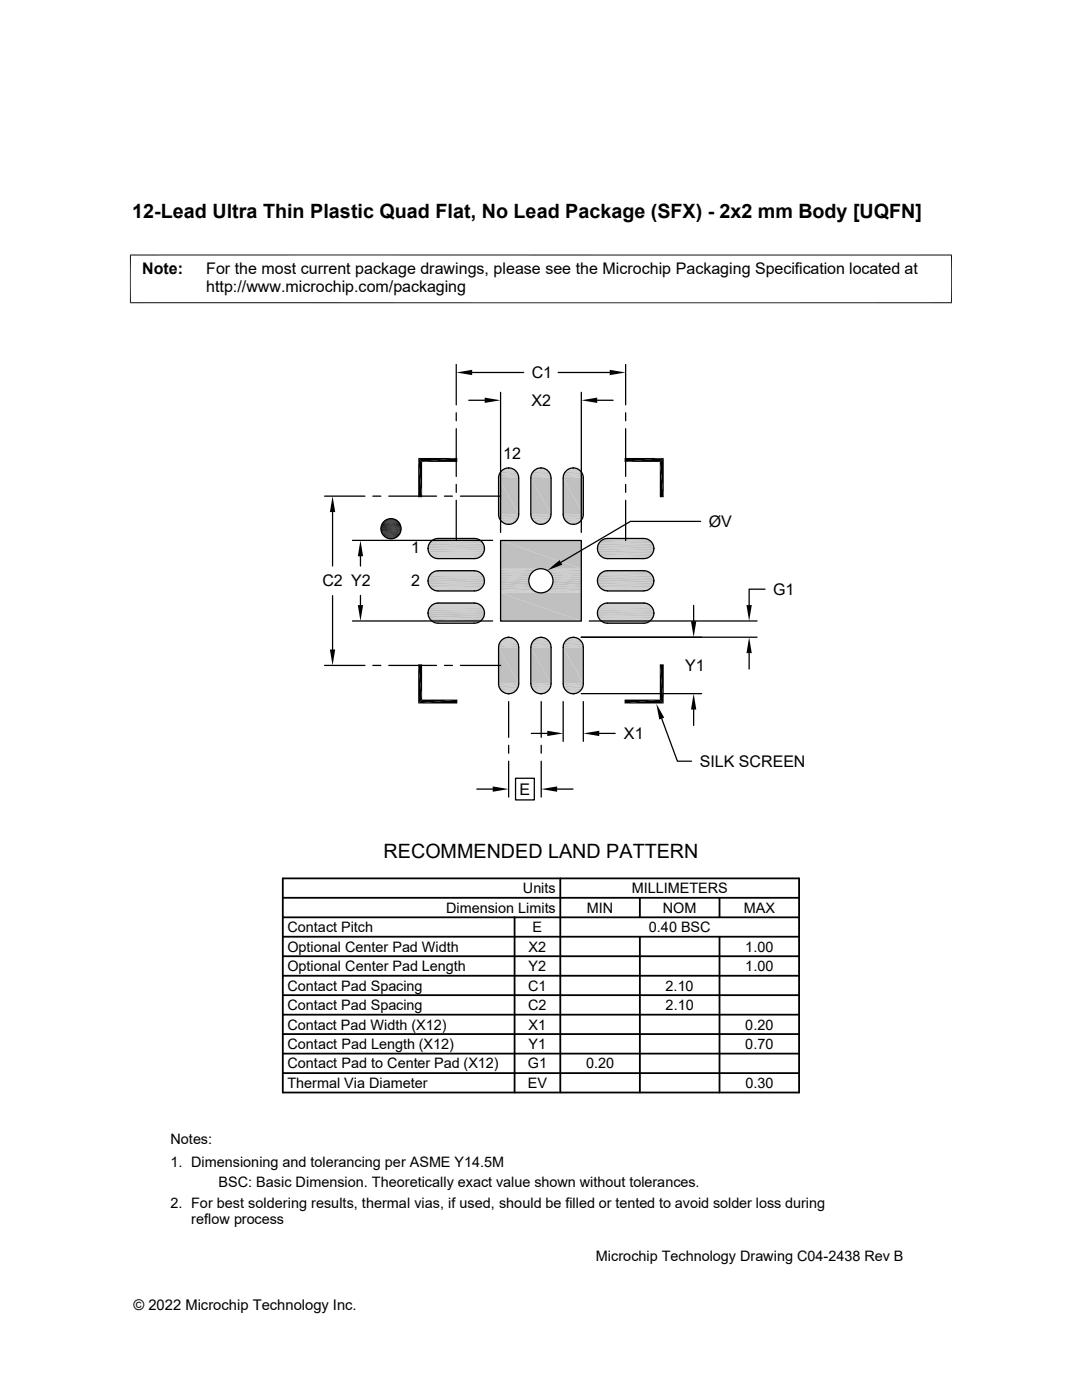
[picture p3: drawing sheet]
<svg xmlns="http://www.w3.org/2000/svg" width="216mm" height="279mm" viewBox="0 0 216 279" stroke-linecap="round" stroke-linejoin="round" font-family="sans-serif">
<g fill="#c0c0c0">
<path d="M101.2 93.4h.7z"/>
<path d="M107.6 93.4h.7z"/>
<path d="M114 93.4h.7z"/>
<path d="M113.7 93.5h1.4z"/>
<path d="M114 93.4l1.1 .1z"/>
<path d="M107.3 93.5h1.3z"/>
<path d="M107.6 93.4l1 .1z"/>
<path d="M100.8 93.5h1.4z"/>
<path d="M101.2 93.4l1 .1z"/>
</g>
<path d="M113.4 93.6h2" fill="none" stroke="#c0c0c0" stroke-width=".2"/>
<path d="M113.7 93.5h1.4l.3 .2z" fill="#c0c0c0"/>
<path d="M106.9 93.6h2" fill="none" stroke="#c0c0c0" stroke-width=".2"/>
<path d="M107.3 93.5h1.3l.3 .2z" fill="#c0c0c0"/>
<path d="M100.5 93.6h2" fill="none" stroke="#c0c0c0" stroke-width=".2"/>
<path d="M100.8 93.5h1.4l.3 .2z" fill="#c0c0c0"/>
<path d="M100.2 93.8h2.6M106.6 93.8h2.6M113.1 93.8h2.6" fill="none" stroke="#c0c0c0" stroke-width=".21"/>
<path d="M99.9 94h3.1M106.4 94h3.1M112.8 94h3.1" fill="none" stroke="#c0c0c0" stroke-width=".23"/>
<path d="M99.8 94.3h3.5M106.2 94.3h3.5M112.6 94.3h3.5" fill="none" stroke="#c0c0c0" stroke-width=".3"/>
<path d="M99.6 94.6h3.8M106 94.6h3.8M112.5 94.6h3.8" fill="none" stroke="#c0c0c0" stroke-width=".32"/>
<path d="M99.5 95.2h4M99.5 94.9h4M105.9 95.2h4.1M106 94.9h3.9M112.4 95.2h4M112.4 94.9h4" fill="none" stroke="#c0c0c0" stroke-width=".34"/>
<g fill="#c0c0c0">
<path d="M112.4 95.4l4 7.2h-4z"/>
<path d="M112.4 95.4h4v7.2z"/>
<path d="M105.9 95.4l4.1 7.2h-4.1z"/>
<path d="M105.9 95.4h4.1v7.2z"/>
<path d="M99.5 95.4l4 7.2h-4z"/>
<path d="M99.5 95.4h4v7.2z"/>
</g>
<path d="M99.5 102.8h4M105.9 102.8h4.1M112.4 102.8h4" fill="none" stroke="#c0c0c0" stroke-width=".36"/>
<path d="M99.5 103.2h4M106 103.2h3.9M112.4 103.2h4" fill="none" stroke="#c0c0c0" stroke-width=".34"/>
<path d="M99.6 103.5h3.8M106 103.5h3.8M112.5 103.5h3.8" fill="none" stroke="#c0c0c0" stroke-width=".32"/>
<path d="M99.8 103.8h3.5M106.2 103.8h3.5M112.6 103.8h3.5" fill="none" stroke="#c0c0c0" stroke-width=".3"/>
<path d="M99.9 104.1h3.1M106.4 104.1h3.1M112.8 104.1h3.1" fill="none" stroke="#c0c0c0" stroke-width=".23"/>
<path d="M100.2 104.3h2.6M106.6 104.3h2.6M113.1 104.3h2.6" fill="none" stroke="#c0c0c0" stroke-width=".21"/>
<path d="M113.4 104.4l1.7 .1h-1.4z" fill="#c0c0c0"/>
<path d="M113.4 104.5h2" fill="none" stroke="#c0c0c0" stroke-width=".2"/>
<path d="M106.9 104.4l1.7 .1h-1.3z" fill="#c0c0c0"/>
<path d="M106.9 104.5h2" fill="none" stroke="#c0c0c0" stroke-width=".2"/>
<path d="M100.5 104.4l1.7 .1h-1.4z" fill="#c0c0c0"/>
<path d="M100.5 104.5h2" fill="none" stroke="#c0c0c0" stroke-width=".2"/>
<g fill="#c0c0c0">
<path d="M101.2 104.6h.7z"/>
<path d="M107.6 104.6h.7z"/>
<path d="M114 104.6h.7z"/>
<path d="M113.7 104.5l1 .1z"/>
<path d="M113.7 104.5h1.4z"/>
<path d="M107.3 104.5l1 .1z"/>
<path d="M107.3 104.5h1.3z"/>
<path d="M100.8 104.5l1.1 .1z"/>
<path d="M100.8 104.5h1.4z"/>
</g>
<g fill="none" stroke="#c0c0c0" stroke-width=".2">
<path d="M85.4 109.9h11.2M85.4 115.5h11.2M85.5 115.2h11M85.5 110.2h11M85.7 114.9h10.7M85.7 110.5h10.7M85.7 110.7h10.6M85.7 114.7h10.6M85.9 110.8h10.3M85.9 114.6h10.3M86 111h10.1M86 114.4h10.1"/>
<path d="M86.1 114.3h9.8M86.1 111.1h9.8M86.3 111.2h9.5M86.3 114.2h9.5M86.4 117.7h9.3M86.4 107.7h9.3M86.4 111.3h9.3M86.4 114.1h9.3M86.6 111.4h8.8M86.6 114h8.8M86.7 107.5h8.7M86.7 117.9h8.7"/>
<path d="M86.7 114h8.7M86.7 111.4h8.7M87 113.9h8M87.1 117.9h7.9M87.1 107.5h7.9M87.1 111.5h7.9M120.2 111.3h9.3M120.2 117.7h9.3M120.2 107.7h9.3M120.2 114.1h9.3M120.5 107.5h8.7M120.5 114h8.7"/>
<path d="M120.5 111.4h8.7M120.5 117.9h8.7M120.9 107.5h7.9M120.9 113.9h7.9M120.9 111.5h7.9M120.9 117.9h7.9M85.4 122h11.2M85.5 121.6h11M85.7 121.3h10.7M85.7 121.1h10.6M85.9 121h10.3M86 120.9h10.1"/>
<path d="M86.1 120.8h9.8M86.3 124.1h9.5M86.3 120.7h9.5M86.4 120.6h9.3M86.6 124.3h8.8M86.6 120.5h8.8M86.7 120.4h8.7M87 120.4h8M87 124.4h8.1M119.2 122.7h11.3M119.3 122h11.2M119.3 121.6h11.1"/>
<path d="M119.3 123.1h11M119.5 121.3h10.7M119.5 123.4h10.7M119.5 121.1h10.6M119.5 123.6h10.6M119.7 123.7h10.3M119.7 121h10.3M119.8 120.9h10.1M119.8 123.8h10.1M119.9 124h9.9M120 120.8h9.8M120.1 120.7h9.5"/>
<path d="M120.1 124.1h9.5M120.2 124.2h9.3M120.2 120.6h9.3M120.5 124.2h8.7M120.5 120.5h8.7M120.5 124.3h8.6M120.6 120.4h8.6M120.8 120.4h8M120.9 124.4h7.9"/>
</g>
<path d="M86.1 107.8h9.8M86.1 117.6h9.8M119.9 107.8h9.9M119.9 114.3h9.9M119.9 111.1h9.9M119.9 117.6h9.9" fill="none" stroke="#c0c0c0" stroke-width=".21"/>
<path d="M85.6 110.4h10.9M85.6 115h10.9M85.9 117.3h10.3M85.9 108.1h10.3M119.7 110.9h10.3M119.7 117.3h10.3M119.7 108.1h10.3M119.7 114.5h10.3M85.6 121.5h10.9M86 123.9h10.1M119.4 123.2h10.9M119.4 121.5h10.9" fill="none" stroke="#c0c0c0" stroke-width=".23"/>
<path d="M85.4 110h11.2M85.4 115.4h11.2M85.7 108.3h10.7M85.7 117.1h10.7M119.5 108.3h10.7M119.5 114.8h10.7M119.5 110.6h10.7M119.5 117.1h10.7M85.4 121.8h11.2M119.3 121.8h11.1M119.3 122.9h11.2" fill="none" stroke="#c0c0c0" stroke-width=".3"/>
<path d="M85.5 116.8h11M85.5 108.6h11M119.3 110.3h11.1M119.3 116.8h11.1M119.3 108.6h11.1M119.3 115.1h11.1M85.7 123.6h10.6" fill="none" stroke="#c0c0c0" stroke-width=".32"/>
<path d="M85.4 109.3h11.3M85.4 116.1h11.3M85.4 109h11.2M85.4 116.4h11.2M119.2 109.3h11.3M119.2 116.1h11.3M119.2 109h11.3M119.2 115.4h11.3M119.2 110h11.3M119.2 116.4h11.3M85.6 123.3h10.9M119.2 122.5h11.3" fill="none" stroke="#c0c0c0" stroke-width=".34"/>
<path d="M85.4 115.7h11.3M85.4 109.7h11.3M119.2 115.7h11.3M119.2 109.7h11.3M85.4 122.2h11.3M119.2 122.2h11.3" fill="none" stroke="#c0c0c0" stroke-width=".36"/>
<path d="M85.4 122.6h11.3M85.4 122.9h11.2" fill="none" stroke="#c0c0c0" stroke-width=".38"/>
<g fill="#c0c0c0">
<path d="M101.2 127.2h.6z"/>
<path d="M107.6 127.2h.7z"/>
<path d="M114 127.2h.7z"/>
<path d="M101.1 127.2h.8z"/>
<path d="M101.2 127.2h.7z"/>
<path d="M113.7 127.3h1.4z"/>
<path d="M114 127.2l1.1 .1z"/>
<path d="M107.3 127.3h1.3z"/>
<path d="M107.6 127.2l1 .1z"/>
<path d="M100.8 127.3h1.4z"/>
<path d="M101.1 127.2l1.1 .1z"/>
<path d="M100.8 127.3h1.5z"/>
</g>
<path d="M113.4 127.4h2" fill="none" stroke="#c0c0c0" stroke-width=".2"/>
<path d="M113.7 127.3h1.4l.3 .1z" fill="#c0c0c0"/>
<path d="M106.9 127.4h2" fill="none" stroke="#c0c0c0" stroke-width=".2"/>
<g fill="#c0c0c0">
<path d="M107.3 127.3h1.3l.3 .1z"/>
<path d="M100.5 127.4l.3-.1 1.7 .1z"/>
<path d="M100.8 127.3l1.7 .1z"/>
</g>
<path d="M99.5 128.8h4M99.6 128.5h3.8M99.8 128.1h3.4M99.8 128h3.4M99.9 127.8h3.1M100.1 127.7h2.8M100.2 127.6h2.6M100.4 127.5h2.2" fill="none" stroke="#c0c0c0" stroke-width=".2"/>
<path d="M106.6 127.6h2.6M113.1 127.6h2.6" fill="none" stroke="#c0c0c0" stroke-width=".21"/>
<path d="M99.7 128.3h3.7M106.4 127.8h3.1M112.8 127.8h3.1" fill="none" stroke="#c0c0c0" stroke-width=".23"/>
<path d="M99.5 128.7h4M106.2 128h3.5M112.6 128h3.5" fill="none" stroke="#c0c0c0" stroke-width=".3"/>
<path d="M106 128.3h3.8M112.5 128.3h3.8" fill="none" stroke="#c0c0c0" stroke-width=".32"/>
<path d="M106 128.7h3.9M112.4 128.7h4" fill="none" stroke="#c0c0c0" stroke-width=".34"/>
<path d="M99.5 129h4M105.9 129h4.1M112.4 129h4" fill="none" stroke="#c0c0c0" stroke-width=".36"/>
<g fill="#c0c0c0">
<path d="M112.4 129.2l4 7.2h-4z"/>
<path d="M112.4 129.2h4v7.2z"/>
<path d="M105.9 129.2l4.1 7.2h-4.1z"/>
<path d="M105.9 129.2h4.1v7.2z"/>
<path d="M99.5 129.2l4 7.2h-4z"/>
<path d="M99.5 129.2h4v7.2z"/>
</g>
<path d="M99.5 136.6h4M99.5 136.9h4M105.9 136.6h4.1M112.4 136.6h4M112.4 136.9h4" fill="none" stroke="#c0c0c0" stroke-width=".34"/>
<path d="M106 136.8h3.9M106 137.2h3.8M106.2 137.5h3.5M106.3 137.6h3.3M106.4 137.8h3.1M106.5 137.9h2.8M106.7 138h2.5M106.8 138.1h2.3" fill="none" stroke="#c0c0c0" stroke-width=".2"/>
<path d="M99.8 137.6h3.5M106 137h3.9M112.6 137.6h3.5" fill="none" stroke="#c0c0c0" stroke-width=".3"/>
<path d="M99.6 137.3h3.8M112.5 137.3h3.8" fill="none" stroke="#c0c0c0" stroke-width=".32"/>
<path d="M99.9 137.8h3.1M106.1 137.3h3.7M112.8 137.8h3.1" fill="none" stroke="#c0c0c0" stroke-width=".23"/>
<path d="M100.2 138.1h2.6M113.1 138.1h2.6" fill="none" stroke="#c0c0c0" stroke-width=".21"/>
<g fill="#c0c0c0">
<path d="M107 138.2l1.7 .1z"/>
<path d="M107 138.2h1.9l-.2 .1z"/>
<path d="M113.4 138.2l1.7 .1h-1.4z"/>
</g>
<path d="M113.4 138.3h2" fill="none" stroke="#c0c0c0" stroke-width=".2"/>
<g fill="#c0c0c0">
<path d="M107.2 138.3h1.4z"/>
<path d="M107.2 138.3h1.5z"/>
<path d="M100.5 138.2l1.7 .1h-1.4z"/>
</g>
<path d="M100.5 138.3h2" fill="none" stroke="#c0c0c0" stroke-width=".2"/>
<g fill="#c0c0c0">
<path d="M107.3 138.3l1 .1z"/>
<path d="M107.3 138.3h1.3z"/>
<path d="M101.2 138.4h.7z"/>
<path d="M107.6 138.4h.7z"/>
<path d="M114 138.4h.7z"/>
<path d="M113.7 138.3l1 .1z"/>
<path d="M113.7 138.3h1.4z"/>
<path d="M107.5 138.4h.8z"/>
<path d="M100.8 138.3l1.1 .1z"/>
<path d="M100.8 138.3h1.4z"/>
<path d="M99.9 107.9l16.1 5.6h-16.1z"/>
<path d="M99.9 107.9h16.1v5.6z"/>
</g>
<path d="M99.9 113.6h7.8M99.9 113.7h7.4M99.9 118.2h7.4M99.9 118.3h7.8M108.2 118.3h7.8M108.2 113.6h7.8M108.6 113.7h7.4M108.6 118.2h7.4" fill="none" stroke="#c0c0c0" stroke-width=".2"/>
<path d="M99.9 113.9h7M99.9 118h7M109 118h7M109 113.9h7" fill="none" stroke="#c0c0c0" stroke-width=".25"/>
<path d="M99.9 114.2h6.6M99.9 117.7h6.6M109.4 114.2h6.6M109.4 117.7h6.6" fill="none" stroke="#c0c0c0" stroke-width=".3"/>
<path d="M99.9 114.5h6.3M99.9 117.4h6.3M109.7 117.4h6.3M109.7 114.5h6.3" fill="none" stroke="#c0c0c0" stroke-width=".34"/>
<path d="M99.9 114.8h6M99.9 117h6M110 117h6M110 114.8h6" fill="none" stroke="#c0c0c0" stroke-width=".4"/>
<path d="M99.9 115.3h5.8M99.9 116.1h5.7M99.9 116.6h5.8M110.2 115.3h5.8M110.2 116.6h5.8M110.3 116.1h5.7" fill="none" stroke="#c0c0c0" stroke-width=".44"/>
<path d="M99.9 115.7h5.7M110.3 115.7h5.7" fill="none" stroke="#c0c0c0" stroke-width=".42"/>
<g fill="#c0c0c0">
<path d="M99.9 118.3l16.1 5.7h-16.1z"/>
<path d="M99.9 118.3h16.1v5.7z"/>
</g>
<g fill="none" stroke="#000" stroke-width=".25">
<path d="M91 72.7v8.1M93.5 79.9h3.2M94.2 74.3h10.3M99.9 78.3v28M111.4 74.3h10.3M116 78.3v28M119.2 79.9h3.1M124.8 72.7v8.1M64.8 99h8M74.4 99h1.6M77.6 99h9.5M88.7 99h1.6"/>
<path d="M91 82.4v1.6M91 85.6v9.5M91 96.7v1.6M91 99.8v8.1M91.9 99h8M101.5 93.4a2.02 2.02 0 0 1 2 2v7.2a2.02 2.02 0 0 1-2 2M101.5 93.4a2.02 2.02 0 0 0-2 2v7.2a2.02 2.02 0 0 0 2 2M101.5 93.4h.1M107.9 93.4a2.02 2.02 0 0 0-2 2v7.2a2.02 2.02 0 0 0 2 2M107.9 93.4h.1M107.9 93.4a2.02 2.02 0 0 1 2 2l.1 7.2a2.06 2.06 0 0 1-2.1 2M114.4 93.4a2.02 2.02 0 0 0-2 2v7.2a2.02 2.02 0 0 0 2 2"/>
<path d="M114.4 93.4h.1M114.4 93.4a2.02 2.02 0 0 1 2 2v7.2a2.02 2.02 0 0 1-2 2M124.8 82.4v1.6M124.8 85.6v9.5M124.8 96.7v1.6M124.8 99.8v8.1M66.4 102.2v10.7M66.4 118.9v10.7M70.3 107.8h28M71.9 111v2M71.9 118.8v2M85.4 109.5a2.02 2.02 0 0 1 2-2h7.3a2.02 2.02 0 0 1 2 2"/>
<path d="M85.4 115.9a2.02 2.02 0 0 0 2 2h7.3a2.02 2.02 0 0 0 2-2M85.4 115.9h.1M85.4 109.5h.1M87.4 113.9a2.02 2.02 0 0 0-2 2M87.4 113.9h7.3M94.7 113.9a2.02 2.02 0 0 1 2 2M96.7 115.9h.1M96.7 109.5h.1M96.7 109.5a2.02 2.02 0 0 1-2 2h-7.3a2.02 2.02 0 0 1-2-2M99.9 107.9h16.1v16.1h-16.1zM101.5 104.6h.1M107.9 104.6h.1"/>
<path d="M114.4 104.6h.1M119.2 109.5a2.02 2.02 0 0 1 2-2h7.3a2.02 2.02 0 0 1 2 2M119.2 115.9a2.02 2.02 0 0 1 2-2h7.3a2.02 2.02 0 0 1 2 2M119.2 115.9a2.06 2.06 0 0 0 2 2h7.3a2.02 2.02 0 0 0 2-2M119.2 115.9h.1M119.2 109.5h.1M130.5 115.9h.1M130.5 109.5h.1M130.5 109.5a2.02 2.02 0 0 1-2 2h-7.3a2.02 2.02 0 0 1-2-2M139.8 104.1h-14l-13.9 8.1M152.7 117.6h-3.2v3.2M64.8 132.8h8"/>
<path d="M70.3 123.9h28M74.4 132.8h1.6M77.6 132.8h9.5M85.4 122.4a2.02 2.02 0 0 0 2 2h7.3a2.02 2.02 0 0 0 2-2M85.4 122.4h.1M88.7 132.8h1.6M91.9 132.8h8M96.7 122.4a2.02 2.02 0 0 0-2-2h-7.3a2.02 2.02 0 0 0-2 2M96.7 122.4h.1M101.5 127.2a2.02 2.02 0 0 1 2 2v7.2a2.02 2.02 0 0 1-2 2.1M101.5 127.2a2.02 2.02 0 0 0-2 2v7.2a2.02 2.02 0 0 0 2 2.1M101.5 127.2h.1"/>
<path d="M101.5 138.5h.1M105.9 129.2v7.2M105.9 136.4a2.02 2.02 0 0 0 2 2.1M107.9 127.2a2.02 2.02 0 0 0-2 2M107.9 127.2h.1M107.9 138.5h.1M108 127.2a2.02 2.02 0 0 1 2 2v7.2a2.02 2.02 0 0 1-2.1 2.1M114.4 127.2a2.02 2.02 0 0 0-2 2v7.2a2.02 2.02 0 0 0 2 2.1M114.4 127.2h.1M114.4 138.5h.1M114.4 127.2a2.02 2.02 0 0 1 2 2v7.2a2.02 2.02 0 0 1-2 2.1M116 138.4h24"/>
<path d="M116 127.2h35.1M117.6 123.9h33.5M119.2 122.4a2.02 2.02 0 0 0 2 2h7.3a2.02 2.02 0 0 0 2-2M119.2 122.4h.1M130.5 122.4a2.02 2.02 0 0 0-2-2h-7.3a2.02 2.02 0 0 0-2 2M130.5 122.4h.1M138.4 120.8v3.2M149.5 130.3v3.2M95.1 157.5h3.2M101.5 140v7.2M101.5 148.7v1.6M101.5 151.9v7.2"/>
<path d="M102.9 155.3h3.7v4.3h-3.7zM106 146.4h3.2M108 140v7.2M108 148.7v1.6M108 151.9v7.2M111.2 157.5h3.1M112.4 140v8M116.4 140v8M119.6 146.4h3.1M132 143.4l3.2 8.5h2.8M138.4 141.6v3.2"/>
<circle cx="78" cy="105.5" r="2.01"/>
<circle cx="107.9" cy="115.9" r="2.42"/>
</g>
<g fill="none" stroke="#000" stroke-width=".36">
<path d="M56.4 179.2h103M56.4 175.3h103v42.7h-103zM111.8 175.3v42.7M127.7 179.2v3.9M143.6 179.2v3.9M56.4 183.1h103M56.4 190.8h103M56.4 186.9h103M56.4 194.7h103M56.4 198.6h103M102.7 183.1v34.9M127.7 186.9v31.1"/>
<path d="M143.6 186.9v31.1M56.4 202.5h103M56.4 206.4h103M56.4 214.2h103M56.4 210.3h103"/>
</g>
<g fill="#000">
<path d="M91 74.3l3.2-.5v1.1zM96.7 79.4l3.2 .5-3.2 .5zM116 79.9l3.2-.5v1zM121.7 73.8l3.1 .5-3.1 .6zM83.4 91.4l.8 7.8h-.8zM83.4 91.4h7.8l-7 .8zM83.4 91.4l.8 .8v7zM84.2 92.2l7-.8v.8zM124.6 91.4h7.8l-7.8 .8zM124.6 92.2l7.8-.8-.7 .8zM131.7 92.2l.7 7h-.7zM131.7 92.2l.7-.8v7.8z"/>
<path d="M66.4 99l.5 3.2h-1.1zM71.9 107.8l.6 3.2h-1.1zM77 107.3l1.9 .1zM77.2 103.7l1.8 .1zM77.2 107.4h1.5zM77.2 107.4h1.7zM77.2 103.7h1.7zM77.4 103.6l1.5 .1zM77.4 107.4l1.1 .1zM77.4 107.4h1.3zM77.4 103.6h1.3zM77.6 103.5l1.1 .1z"/>
<path d="M77.6 107.5h.7zM77.6 107.5h.9zM77.6 103.5h.9zM77.7 103.5h.8zM77.7 107.5h.6zM77.7 103.5h.6zM109.2 113.9l2.5-2.1 .5 .9zM65.8 129.6h1.1l-.5 3.2zM71.4 120.8h1.1l-.6 3.1zM83.4 132.6h.8v7zM84.2 139.6h7l-7.8 .8zM131.7 132.6l.7 7.8-.7-.8z"/>
<path d="M124.6 139.6h7.1l-7.1 .8zM131.7 132.6h.7v7.8zM137.9 124h1l-.5 3.2zM149.5 127.2l.5 3.1h-1.1zM148.9 120.8h1.1l-.5 3.1zM83.4 132.6l.8 7-.8 .8zM83.4 140.4l7.8-.8v.8zM98.3 157l3.2 .5-3.2 .5zM109.2 145.8l3.2 .6-3.2 .5zM108 157.5l3.2-.5v1zM116.4 146.4l3.2-.6v1.1zM131 140.4l1.5 2.8-.9 .4z"/>
<path d="M124.6 140.4l7.1-.8 .7 .8zM138.4 138.4l.5 3.2h-1z"/>
</g>
<g fill="none" stroke="#000" stroke-width=".2">
<path d="M26 50.8v9.7M189.9 50.8v9.7M189.9 50.9h-164M25.9 60.4h164M76 105.4h4.1M76 105.8h4M76 105.2h4M76 105h4M76 106h4M76.1 106.2h3.9M76.1 104.9h3.9M76.1 104.7h3.8"/>
<path d="M76.1 106.4h3.8M76.2 106.5h3.6M76.2 104.5h3.6M76.3 106.7h3.4M76.3 104.3h3.4M76.4 106.9h3.2M76.4 104.2h3.2M76.6 107h2.9M76.6 104.1h2.9M76.7 103.9h2.6M76.7 107.1h2.6M76.9 103.8h2.3"/>
<path d="M76.9 107.2h2.3M77 107.3h2M77 103.7h2"/>
</g>
<path d="M76 105.6h4.1" fill="none" stroke="#000" stroke-width=".21"/>
<g font-size="3.9">
<text x="26.4" y="43.5">12-Lead Ultra Thin Plastic Quad Flat, No Lead Package (SFX) - 2x2 mm Body [UQFN]</text>
<text x="76.5" y="171.2">RECOMMENDED LAND PATTERN</text>
</g>
<g font-size="3.2">
<text x="28.4" y="54.7">Note:</text>
<text x="41.1" y="58.3">http://www.microchip.com/packaging</text>
<text x="41.1" y="54.7">For the most current package drawings, please see the Microchip Packaging Specification located at</text>
<text x="106.1" y="75.5">C1</text>
<text x="106.1" y="81">X2</text>
<text x="100.4" y="91.5">12</text>
<text x="141.4" y="105.2">ØV</text>
<text x="82" y="110.4">1</text>
<text x="64.3" y="117">C2 Y2</text>
<text x="82" y="116.9">2</text>
<text x="154.3" y="118.7">G1</text>
<text x="136.7" y="133.9">Y1</text>
<text x="124.5" y="147.5">X1</text>
<text x="139.6" y="153.1">SILK SCREEN</text>
<text x="103.6" y="158.6">E</text>
</g>
<g font-size="2.9">
<text x="104.3" y="178.3">Units</text>
<text x="126" y="178.3">MILLIMETERS</text>
<text x="89" y="182.2">Dimension Limits</text>
<text x="117.1" y="182.2">MIN</text>
<text x="132.3" y="182.2">NOM</text>
<text x="148.4" y="182.2">MAX</text>
<text x="57.3" y="189.9">Optional Center Pad Width</text>
<text x="57.3" y="186">Contact Pitch</text>
<text x="105.5" y="189.9">X2</text>
<text x="106.3" y="186">E</text>
<text x="129.5" y="186">0.40 BSC</text>
<text x="148.7" y="189.9">1.00</text>
<text x="57.3" y="193.8">Optional Center Pad Length</text>
<text x="57.3" y="197.7">Contact Pad Spacing</text>
<text x="105.4" y="197.7">C1</text>
<text x="105.5" y="193.8">Y2</text>
<text x="132.8" y="197.7">2.10</text>
<text x="148.7" y="193.8">1.00</text>
<text x="57.3" y="201.6">Contact Pad Spacing</text>
<text x="105.4" y="201.6">C2</text>
<text x="132.8" y="201.6">2.10</text>
<text x="57.3" y="209.4">Contact Pad Length (X12)</text>
<text x="57.3" y="205.5">Contact Pad Width (X12)</text>
<text x="105.5" y="209.4">Y1</text>
<text x="105.5" y="205.5">X1</text>
<text x="148.7" y="209.4">0.70</text>
<text x="148.7" y="205.5">0.20</text>
<text x="57.3" y="213.2">Contact Pad to Center Pad (X12)</text>
<text x="105.3" y="213.2">G1</text>
<text x="116.9" y="213.2">0.20</text>
<text x="57.3" y="217.1">Thermal Via Diameter</text>
<text x="105.3" y="217.1">EV</text>
<text x="148.7" y="217.1">0.30</text>
<text x="34" y="228.3">Notes:</text>
<text x="34" y="232.9">1. Dimensioning and tolerancing per ASME Y14.5M</text>
<text x="43.6" y="237">BSC: Basic Dimension. Theoretically exact value shown without tolerances.</text>
<text x="34" y="241">2. For best soldering results, thermal vias, if used, should be filled or tented to avoid solder loss during</text>
<text x="38.1" y="244.3">reflow process</text>
<text x="118.9" y="251.7">Microchip Technology Drawing C04-2438 Rev B</text>
<text x="26.6" y="261.3">© 2022 Microchip Technology Inc.</text>
</g>
</svg>
